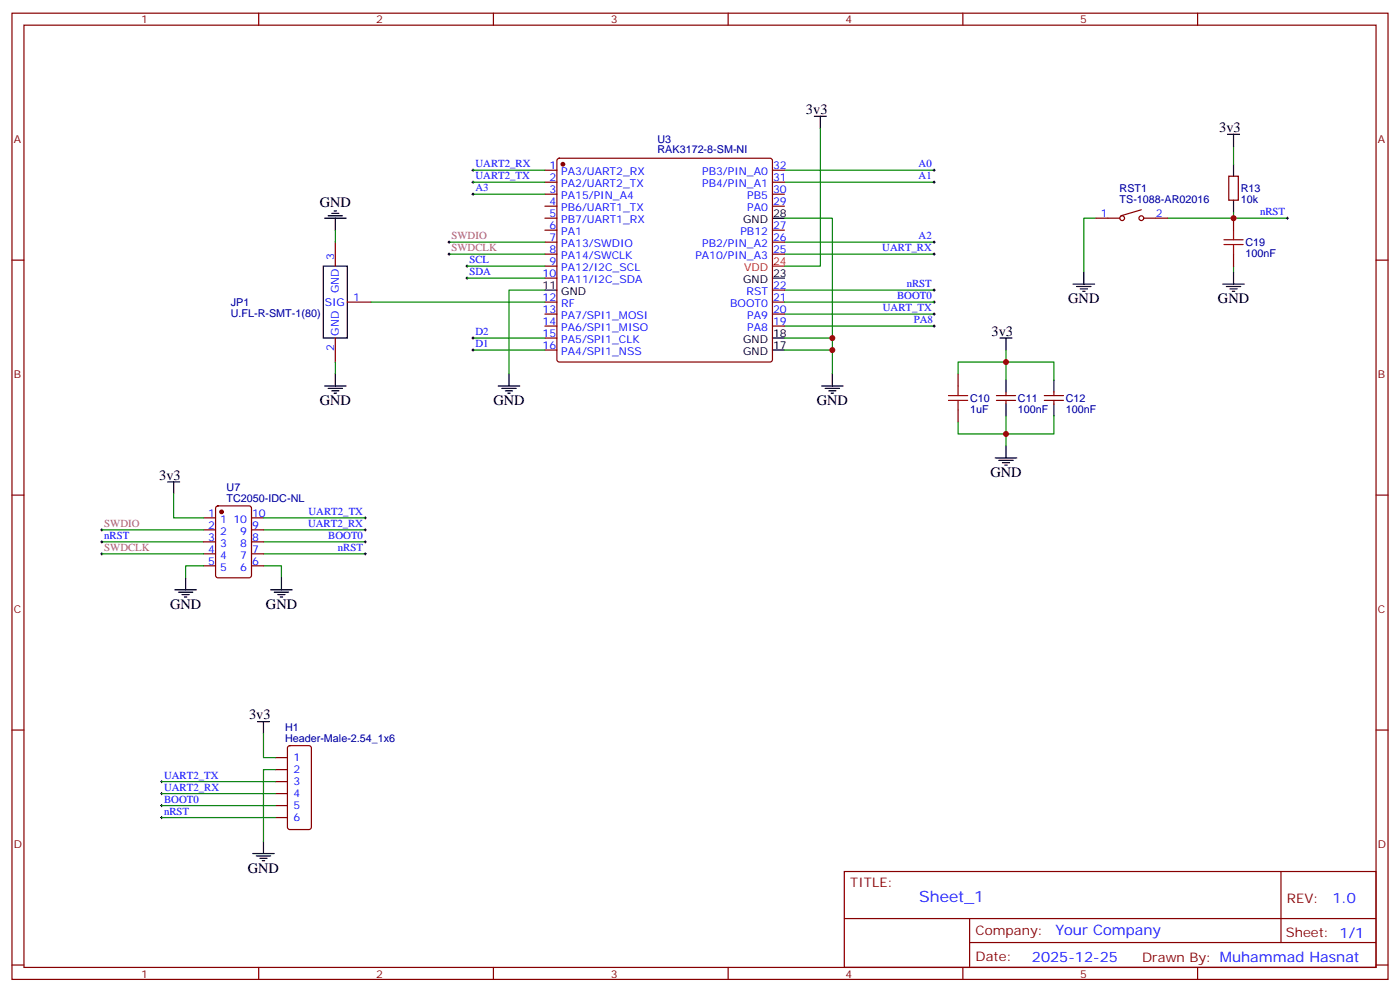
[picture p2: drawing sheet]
<svg xmlns="http://www.w3.org/2000/svg" width="412mm" height="292mm" viewBox="0 0 412 292" stroke-linecap="round" stroke-linejoin="round" font-family="sans-serif">
<g fill="none" stroke="#870000" stroke-width=".35">
<path d="M3.5 3.9h405.4v284.3h-405.4zM7.1 7.4h398.2v277.3h-398.2zM76.2 3.9v3.5M145.3 3.9v3.5M214.5 3.9v3.5M283.6 3.9v3.5M352.8 3.9v3.5M160.5 50.1h3.5M160.5 53.6h3.5M160.5 57.2h3.5M164.3 46.8l.4-.2h62.1l.5 .2 .2 .5v58.5l-.2 .5-.5 .2h-62.1l-.5-.2-.2-.5v-58.5zM227.5 50.1h3.6"/>
<path d="M227.5 53.6h3.6M227.5 57.2h3.6M361.9 51.9h2.9v7h-2.9zM3.5 76.6h3.6M98.8 71.3v7M160.5 60.7h3.5M160.5 67.7h3.5M160.5 71.3h3.5M160.5 74.8h3.5M160.5 78.3h3.5M160.5 64.2h3.5M227.5 60.7h3.6"/>
<path d="M227.5 67.7h3.6M227.5 71.3h3.6M227.5 74.8h3.6M322.8 64.2h7M336.2 61.7l-6 1.8M336.9 64.2h7.1M363.4 64.2v3.5M363.4 74.8v3.5M405.3 76.6h3.6M98.8 99.5v7M102.3 88.9h7.1M160.5 88.9h3.5"/>
<path d="M160.5 92.4h3.5M160.5 96h3.5M160.5 99.5h3.5M160.5 81.8h3.5M227.5 85.4h3.6M227.5 88.9h3.6M227.5 92.4h3.6M227.5 96h3.6M160.5 103h3.5M282.2 110.1v3.5M293.5 117.8h5.7M293.5 116.4h5.7"/>
<path d="M296.3 115.4v1M296.3 117.8v1.1M307.6 117.8h5.7M307.6 116.4h5.7M310.4 115.4v1M310.4 117.8v1.1M282.2 120.6v3.6M3.5 145.7h3.6M60 155.9h3.5M60 159.5h3.5M60 152.4h3.5M63.7 149.1l.5-.2h9.2l.6 .4 .1 20-.5 .7h-9.4l-.6-.4-.1-20z"/>
<path d="M74.1 155.9h3.5M74.1 159.5h3.5M74.1 152.4h3.5M405.3 145.7h3.6M60 163h3.5M60 166.5h3.5M74.1 163h3.5M74.1 166.5h3.5M3.5 214.8h3.6M84.9 219.6l.5-.2h5.6l.7 .5v23.5l-.4 .7h-5.9l-.7-.4v-23.6zM405.3 214.8h3.6M81.1 223h3.6"/>
<path d="M81.1 226.5h3.6M81.1 230h3.6M81.1 233.5h3.6M81.1 237.1h3.6M81.1 240.6h3.6M248.7 256.5h156.6v28.2h-156.6zM377.3 256.5v20.9M248.7 270.3h156.5M285.6 277.4h119.6M285.6 270.3v14.1M3.5 284h3.6M76.2 284.7v3.5"/>
<path d="M145.3 284.7v3.5M214.5 284.7v3.5M283.6 284.7v3.5M352.8 284.7v3.5M405.3 284h3.6"/>
<circle cx="330.6" cy="64.2" r=".71"/>
<circle cx="336.2" cy="64.2" r=".71"/>
</g>
<g fill="none" stroke="#008700" stroke-width=".35">
<path d="M241.7 37.7v40.6h-10.6M139.3 57.2h21.2M139.3 50.1h21.2M139.3 53.6h21.2M231.1 50.1h44.1M231.1 53.6h44.1M363.4 43v5.3M98.8 67.7v3.6M132.3 74.8h28.2M132.3 71.3h28.2M137.6 78.3h22.9M231.1 64.2h14.1v45.9"/>
<path d="M231.1 74.8h44.1M231.1 71.3h44.1M322.8 64.2h-3.5v15.9M363.4 62.4v1.8h-19.4M363.4 64.2h15.8M363.4 78.3v1.8M109.4 88.9h51.1M137.6 81.8h22.9M139.3 99.5h21.2M160.5 85.4h-10.6v24.7M231.1 85.4h44.1M231.1 96h44.1"/>
<path d="M231.1 92.4h44.1M231.1 99.5h14.1M231.1 88.9h44.1M98.8 106.5v3.6M139.3 103h21.2M231.1 103h14.1M282.2 110.1v-3.6h28.2v5.3M296.3 103v8.8M296.3 122.4v8.8M310.4 122.4v5.3h-28.2v-3.5M30 155.9h30M30 159.5h30"/>
<path d="M51.2 145.3v7.1h8.8M77.6 155.9h30M77.6 159.5h30M77.6 152.4h30M30 163h30M60 166.5h-5.3v3.5M77.6 166.5h5.3v3.5M77.6 163h30M77.6 215.9v7.1h3.5M47.6 233.5h33.5M47.6 230h33.5M47.6 237.1h33.5"/>
<path d="M81.1 226.5h-3.5v21.1M47.6 240.6h33.5"/>
</g>
<g fill="none" stroke="#000" stroke-width=".35">
<path d="M239.9 34.2h3.5M241.7 34.2v3.5M361.6 39.5h3.5M363.4 39.5v3.5M363.4 48.3v3.6M363.4 58.9v3.5M95.2 78.3h7.1v21.2h-7.1zM95.6 64.2h6.4M96.7 63.5h4.2M97.7 62.8h2.1M98.4 62.1h.7M98.8 64.2v3.5"/>
<path d="M227.5 64.2h3.6M160.5 85.4h3.5M227.5 81.8h3.6M227.5 99.5h3.6M294.6 99.5h3.5M296.3 99.5v3.5M316.1 83.6h6.3M317.1 84.3h4.3M318.2 85h2.1M318.9 85.7h.7M319.3 80.1v3.5M360.2 83.6h6.3"/>
<path d="M361.2 84.3h4.3M362.3 85h2.1M363 85.7h.7M363.4 80.1v3.5M95.6 113.6h6.4M96.7 114.3h4.2M97.7 115h2.1M98.4 115.7h.7M98.8 110.1v3.5M146.8 113.6h6.3M147.8 114.3h4.2M148.9 115h2.1"/>
<path d="M149.6 115.7h.7M149.9 110.1v3.5M227.5 103h3.6M242 113.6h6.4M243.1 114.3h4.2M244.1 115h2.1M244.8 115.7h.7M245.2 110.1v3.5M296.3 111.8v3.6M296.3 118.9v3.5M310.4 111.8v3.6M310.4 118.9v3.5"/>
<path d="M293.2 134.8h6.3M294.2 135.5h4.2M295.3 136.2h2.1M296 136.9h.7M296.3 131.2v3.6M49.4 141.8h3.5M51.2 141.8v3.5M51.5 173.6h6.4M52.6 174.3h4.2M53.6 175h2.1M54.3 175.7h.7M54.7 170v3.6"/>
<path d="M79.7 173.6h6.4M80.8 174.3h4.2M81.8 175h2.2M82.5 175.7h.8M82.9 170v3.6M75.8 212.4h3.6M77.6 212.4v3.5M74.4 251.2h6.4M75.5 251.9h4.2M76.6 252.6h2.1M77.3 253.3h.7M77.6 247.6v3.6"/>
</g>
<g fill="none" stroke="#000" stroke-width=".29">
<path d="M139 50.1h.7M139 57.2h.7M139 53.6h.7M139.3 49.7v.7M139.3 53.3v.7M139.3 56.8v.7M274.8 50.1h.7M274.8 53.6h.7M275.2 49.7v.7M275.2 53.3v.7M131.9 74.8h.7M131.9 71.3h.7"/>
<path d="M132.3 70.9v.7M132.3 74.4v.7M137.2 78.3h.7M137.6 78v.7M274.8 74.8h.7M274.8 71.3h.7M275.2 70.9v.7M275.2 74.4v.7M378.9 64.2h.7M379.2 63.9v.7M137.2 81.8h.7M137.6 81.5v.7"/>
<path d="M139 99.5h.7M139.3 99.1v.7M274.8 85.4h.7M274.8 96h.7M274.8 92.4h.7M274.8 88.9h.7M275.2 85v.7M275.2 88.5v.8M275.2 92.1v.7M275.2 95.6v.7M139 103h.7M139.3 102.7v.7"/>
<path d="M29.6 159.5h.7M29.6 155.9h.7M30 155.6v.7M30 159.1v.7M107.2 159.5h.7M107.2 155.9h.7M107.2 152.4h.7M107.6 152v.8M107.6 155.6v.7M107.6 159.1v.7M29.6 163h.7M30 162.6v.7"/>
<path d="M107.2 163h.7M107.6 162.6v.7M47.3 230h.7M47.3 233.5h.7M47.3 237.1h.7M47.6 229.7v.7M47.6 233.2v.7M47.6 236.7v.7M47.3 240.6h.7M47.6 240.2v.7"/>
</g>
<g fill="#870000" stroke="#870000" stroke-width=".35">
<circle cx="65.3" cy="150.6" r=".53"/>
<circle cx="165.8" cy="48.3" r=".53"/>
</g>
<path d="M227.5 78.3h3.6" fill="none" stroke="#f00" stroke-width=".35"/>
<path d="M360.5 72h5.7M360.5 70.6h5.7M363.4 67.7v2.9M363.4 72v2.8M279.4 117.8h5.6M279.4 116.4h5.6M282.2 113.6v2.8M282.2 117.8v2.8" fill="none" stroke="#a10000" stroke-width=".35"/>
<g fill="#c00">
<circle cx="245.2" cy="99.5" r=".88"/>
<circle cx="245.2" cy="103" r=".88"/>
<circle cx="363.4" cy="64.2" r=".88"/>
<circle cx="296.3" cy="106.5" r=".88"/>
<circle cx="296.3" cy="127.7" r=".88"/>
</g>
<text font-size="4.6" fill="#00f" x="270.8" y="265.5">Sheet_1</text>
<g font-size="4.2">
<text x="237.4" y="33.5">3v3</text>
<text x="359.1" y="38.8">3v3</text>
<text x="94.2" y="61">GND</text>
<text x="314.7" y="89.3">GND</text>
<text x="358.8" y="89.3">GND</text>
<text x="292.1" y="98.8">3v3</text>
<text x="94.2" y="119.2">GND</text>
<text x="145.3" y="119.2">GND</text>
<text x="240.6" y="119.2">GND</text>
<text x="46.9" y="141.1">3v3</text>
<text x="291.7" y="140.4">GND</text>
<text x="50.1" y="179.2">GND</text>
<text x="78.3" y="179.2">GND</text>
<text x="73.4" y="211.7">3v3</text>
<text x="73" y="256.8">GND</text>
</g>
<g font-size="4.2" fill="#00f">
<text x="392.5" y="265.7">1.0</text>
<text x="310.9" y="275.3">Your Company</text>
<text x="304" y="283.1">2025-12-25</text>
</g>
<g font-size="3.9" fill="#800">
<text x="250.5" y="261.1">TITLE:</text>
<text x="379.1" y="265.7">REV:</text>
<text x="287.4" y="275.3">Company:</text>
<text x="378.7" y="275.9">Sheet: 1/1</text>
<text x="287.4" y="282.9">Date:</text>
<text x="336.4" y="283">Drawn By: Muhammad Hasnat</text>
</g>
<g font-size="3.2" fill="#800">
<text x="41.6" y="6.9">1</text>
<text x="110.8" y="6.9">2</text>
<text x="179.9" y="6.9">3</text>
<text x="249.1" y="6.9">4</text>
<text x="318.2" y="6.9">5</text>
<text x="4.1" y="42">A</text>
<text x="405.9" y="42">A</text>
<text x="4.1" y="111.1">B</text>
<text x="405.9" y="111.1">B</text>
<text x="4.1" y="180.3">C</text>
<text x="405.9" y="180.3">C</text>
<text x="4.1" y="249.4">D</text>
<text x="405.9" y="249.4">D</text>
<text x="41.6" y="287.7">1</text>
<text x="110.8" y="287.7">2</text>
<text x="179.9" y="287.7">3</text>
<text x="249.1" y="287.7">4</text>
<text x="318.2" y="287.7">5</text>
</g>
<g font-size="3.2" fill="#000080">
<text x="193.7" y="45.2">RAK3172-8-SM-NI</text>
<text x="193.7" y="42.1">U3</text>
<text x="329.8" y="59.6">TS-1088-AR02016</text>
<text x="329.8" y="56.4">RST1</text>
<text x="365.5" y="59.7">10k</text>
<text x="365.5" y="56.5">R13</text>
<text x="366.9" y="75.6">100nF</text>
<text x="366.9" y="72.4">C19</text>
<text x="68" y="93.2">U.FL-R-SMT-1(80)</text>
<text x="68" y="90">JP1</text>
<text x="285.8" y="118.3">C10</text>
<text x="299.9" y="118.3">C11</text>
<text x="314" y="118.3">C12</text>
<text x="285.8" y="121.4">1uF</text>
<text x="299.9" y="121.5">100nF</text>
<text x="314" y="121.5">100nF</text>
<text x="66.8" y="147.8">TC2050-IDC-NL</text>
<text x="66.8" y="144.5">U7</text>
<text x="84" y="215.2">H1</text>
<text x="84" y="218.4">Header-Male-2.54_1x6</text>
</g>
<g font-size="3.2" fill="#00f">
<text x="140.1" y="49.2">UART2_RX</text>
<text x="140.1" y="52.7">UART2_TX</text>
<text x="161.9" y="53.3">2</text>
<text x="161.9" y="49.7">1</text>
<text x="165.3" y="51.5">PA3/UART2_RX</text>
<text x="206.9" y="51.5">PB3/PIN_A0</text>
<text x="227.7" y="49.7">32</text>
<text x="227.7" y="53.3">31</text>
<text x="270.6" y="49.2">A0</text>
<text x="270.6" y="52.7">A1</text>
<text x="140.1" y="56.3">A3</text>
<text x="161.9" y="56.8">3</text>
<text x="165.3" y="58.6">PA15/PIN_A4</text>
<text x="165.3" y="55">PA2/UART2_TX</text>
<text x="206.9" y="55">PB4/PIN_A1</text>
<text x="220.1" y="58.6">PB5</text>
<text x="227.7" y="56.8">30</text>
<text x="161.9" y="63.9">5</text>
<text x="161.9" y="60.3">4</text>
<text x="165.3" y="65.6">PB7/UART1_RX</text>
<text x="165.3" y="62.1">PB6/UART1_TX</text>
<text x="220.1" y="62.1">PA0</text>
<text x="227.7" y="60.3">29</text>
<text x="324.3" y="63.9">1</text>
<text x="340.4" y="63.9">2</text>
<text x="371.2" y="63.3">nRST</text>
<text x="161.9" y="70.9">7</text>
<text x="161.9" y="67.4">6</text>
<text x="165.3" y="69.1">PA1</text>
<text x="218.1" y="69.1">PB12</text>
<text x="227.7" y="67.4">27</text>
<text x="227.7" y="70.9">26</text>
<text x="270.6" y="70.4">A2</text>
<text x="98.4" y="76.6" transform="rotate(-90 98.4 76.6)">3</text>
<text x="138.3" y="77.4">SCL</text>
<text x="161.9" y="78">9</text>
<text x="161.9" y="74.4">8</text>
<text x="165.3" y="76.2">PA14/SWCLK</text>
<text x="165.3" y="72.7">PA13/SWDIO</text>
<text x="204.9" y="76.2">PA10/PIN_A3</text>
<text x="206.9" y="72.7">PB2/PIN_A2</text>
<text x="227.7" y="74.4">25</text>
<text x="259.9" y="73.9">UART_RX</text>
<text x="138.3" y="81">SDA</text>
<text x="159.8" y="81.5">10</text>
<text x="165.3" y="83.3">PA11/I2C_SDA</text>
<text x="165.3" y="79.7">PA12/I2C_SCL</text>
<text x="95.6" y="90">SIG</text>
<text x="99.8" y="86.3" transform="rotate(-90 99.8 86.3)">GND</text>
<text x="104.1" y="88.5">1</text>
<text x="159.8" y="88.5">12</text>
<text x="219.9" y="86.8">RST</text>
<text x="227.7" y="85">22</text>
<text x="227.7" y="88.5">21</text>
<text x="264.3" y="88">BOOT0</text>
<text x="267.1" y="84.5">nRST</text>
<text x="159.8" y="95.6">14</text>
<text x="159.8" y="92.1">13</text>
<text x="165.3" y="93.8">PA7/SPI1_MOSI</text>
<text x="165.3" y="90.3">RF</text>
<text x="215.1" y="90.3">BOOT0</text>
<text x="220.1" y="93.8">PA9</text>
<text x="227.7" y="92.1">20</text>
<text x="227.7" y="95.6">19</text>
<text x="260" y="91.5">UART_TX</text>
<text x="269.2" y="95.1">PA8</text>
<text x="99.8" y="98.8" transform="rotate(-90 99.8 98.8)">GND</text>
<text x="140.1" y="98.6">D2</text>
<text x="159.8" y="99.1">15</text>
<text x="165.3" y="100.9">PA5/SPI1_CLK</text>
<text x="165.3" y="97.4">PA6/SPI1_MISO</text>
<text x="220.1" y="97.4">PA8</text>
<text x="98.4" y="103.3" transform="rotate(-90 98.4 103.3)">2</text>
<text x="140.1" y="102.1">D1</text>
<text x="159.8" y="102.7">16</text>
<text x="165.3" y="104.4">PA4/SPI1_NSS</text>
<text x="61.3" y="155.6">2</text>
<text x="61.3" y="152">1</text>
<text x="64.8" y="153.8">1</text>
<text x="68.7" y="153.8">10</text>
<text x="74.3" y="155.6">9</text>
<text x="74.3" y="152">10</text>
<text x="90.7" y="155">UART2_RX</text>
<text x="90.9" y="151.5">UART2_TX</text>
<text x="30.7" y="158.6">nRST</text>
<text x="61.3" y="159.1">3</text>
<text x="64.8" y="157.3">2</text>
<text x="64.8" y="160.9">3</text>
<text x="70.8" y="157.3">9</text>
<text x="70.8" y="160.9">8</text>
<text x="74.3" y="159.1">8</text>
<text x="96.7" y="158.6">BOOT0</text>
<text x="61.3" y="162.6">4</text>
<text x="61.3" y="166.2">5</text>
<text x="64.8" y="164.4">4</text>
<text x="64.8" y="167.9">5</text>
<text x="70.8" y="164.4">7</text>
<text x="70.8" y="167.9">6</text>
<text x="74.3" y="162.6">7</text>
<text x="74.3" y="166.2">6</text>
<text x="99.5" y="162.1">nRST</text>
<text x="86.4" y="224">1</text>
<text x="86.4" y="227.5">2</text>
<text x="48.3" y="229.1">UART2_TX</text>
<text x="48.3" y="232.7">UART2_RX</text>
<text x="86.4" y="231.1">3</text>
<text x="48.3" y="236.2">BOOT0</text>
<text x="48.3" y="239.7">nRST</text>
<text x="86.4" y="234.6">4</text>
<text x="86.4" y="238.1">5</text>
<text x="86.4" y="241.7">6</text>
</g>
<g font-size="3.2">
<text x="219" y="65.6">GND</text>
<text x="227.7" y="63.9">28</text>
<text x="219" y="83.3">GND</text>
<text x="227.7" y="81.5">23</text>
<text x="159.8" y="85">11</text>
<text x="165.3" y="86.8">GND</text>
<text x="219" y="100.9">GND</text>
<text x="227.7" y="99.1">18</text>
<text x="219" y="104.4">GND</text>
<text x="227.7" y="102.7">17</text>
</g>
<g font-size="3.2" fill="#939">
<text x="133" y="70.4">SWDIO</text>
<text x="133" y="73.9">SWDCLK</text>
<text x="30.7" y="155">SWDIO</text>
<text x="30.7" y="162.1">SWDCLK</text>
</g>
<g font-size="3.2" fill="#f00">
<text x="227.7" y="78">24</text>
<text x="219.2" y="79.7">VDD</text>
</g>
</svg>
